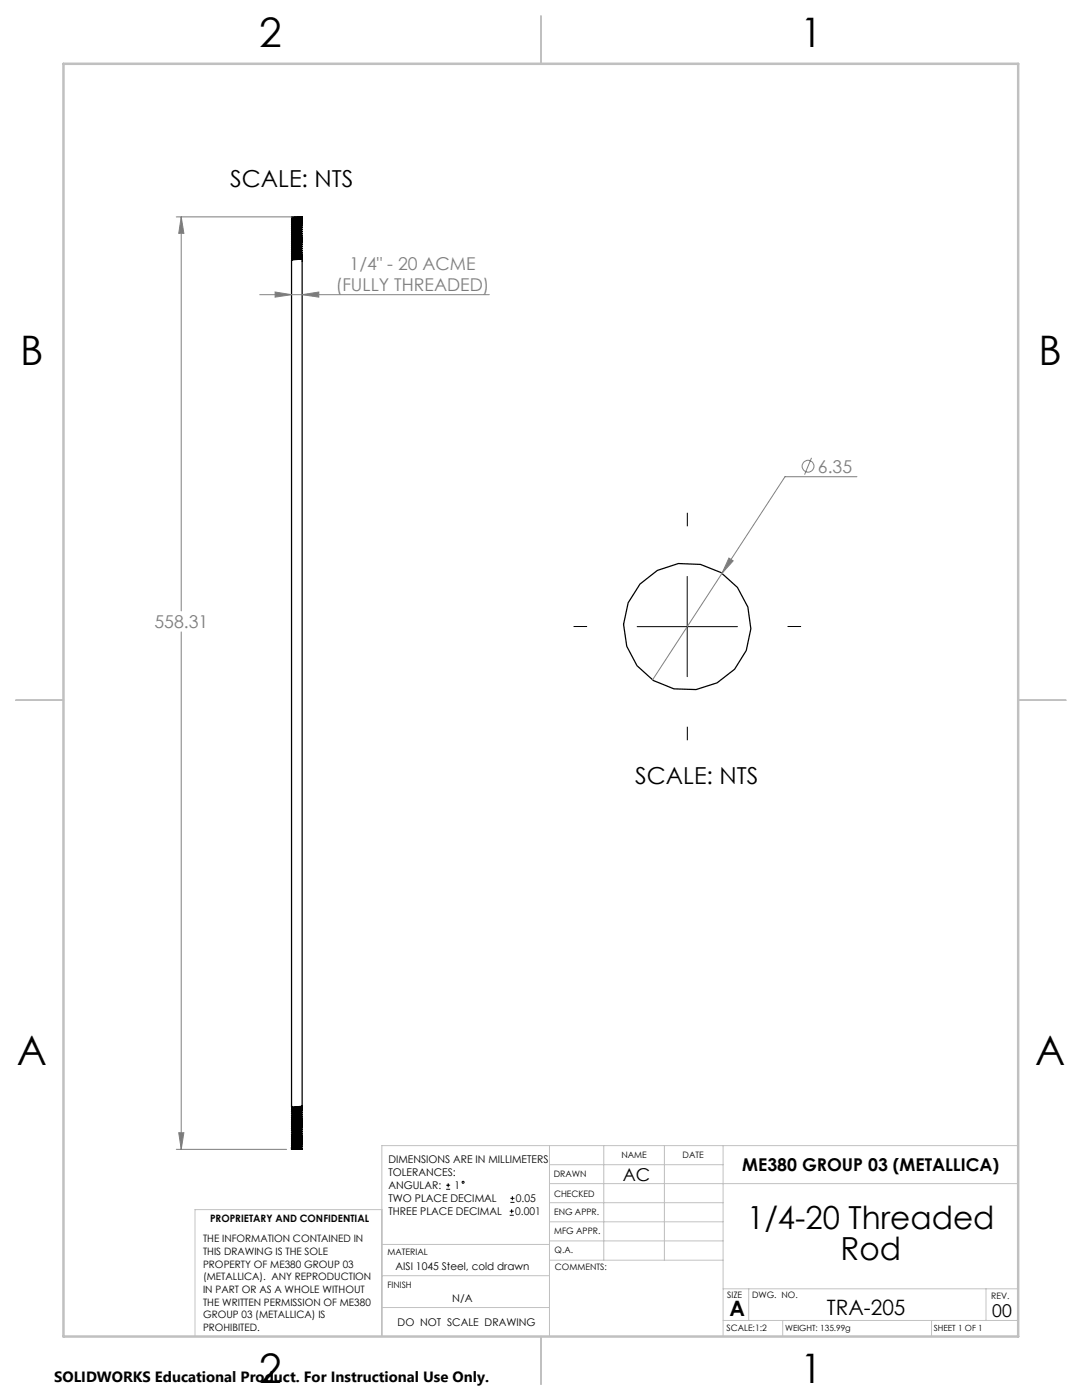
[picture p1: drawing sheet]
<svg xmlns="http://www.w3.org/2000/svg" width="216mm" height="279mm" viewBox="0 0 216 279" stroke-linecap="round" stroke-linejoin="round" font-family="sans-serif">
<g fill="none" stroke="#000" stroke-width=".25">
<path d="M58.2 43.9h.1M58.2 44.3h.1M58.2 44.7v.1M58.2 45.1v.1M58.2 45.5v.1M58.2 46h.1M58.2 46.4v.1M58.2 46.8v.1M58.2 47.2v.1M58.2 47.7h.1M58.2 48.1v.1M58.2 48.5v.1"/>
<path d="M58.2 48.9v.1M58.2 49.4h.1M58.2 49.8h.1M58.2 50.2v.1M58.2 50.6v.1M58.2 51v.1M58.2 51.5h.1M58.2 51.9v169.1M58.4 44l-.2 .3 2.1-.2-2.1 .2 .2 .1M58.4 44.4l-.2 .3 2.1-.2-2.1 .3 .2 .1M58.4 44.9l-.2 .2 2.1-.2-2.1 .3 .2 .1M58.4 45.3l-.2 .2 2.1-.2-2.1 .3 .2 .1"/>
<path d="M58.4 45.7l-.2 .3 2.1-.2-2.1 .2 .2 .1M58.4 46.1l-.2 .3 2.1-.2-2.1 .3 .2 .1M58.4 46.6l-.2 .2 2.1-.2-2.1 .3 .2 .1M58.4 47l-.2 .2 2.1-.2-2.1 .3 .2 .1M58.4 47.4l-.2 .3 2.1-.3-2.1 .3 .2 .1M58.4 47.8l-.2 .3 2.1-.2-2.1 .3 .2 .1M58.4 48.3l-.2 .2 2.1-.2-2.1 .3 .2 .1M58.4 48.7l-.2 .2 2.1-.2-2.1 .3 .2 .1M58.4 49.1l-.2 .3 2.1-.3-2.1 .3 .2 .1M58.4 49.5l-.2 .3 2.1-.2-2.1 .2 .2 .2M58.4 50l-.2 .2 2.1-.2-2.1 .3 .2 .1M58.4 50.4l-.2 .2 2.1-.2-2.1 .3 .2 .1"/>
<path d="M58.4 50.8l-.2 .2 2.1-.2-2.1 .3 .2 .1M58.4 51.2l-.2 .3 2.1-.2-2.1 .2 .2 .1M58.4 51.6l-.2 .3 2.1-.2v169.1M60 44.3l.2 .1M60 44.8l.2 .1M60 45.2l.2 .1M60 45.6l.2 .1M60 46l.2 .1M60 46.5l.2 .1M60 46.9l.2 .1M60 47.3l.2 .1M60 47.7l.2 .1"/>
<path d="M60 48.2l.2 .1M60 48.6l.2 .1M60 49l.2 .1M60 49.4l.2 .1M60 49.8l.2 .2M60 50.3l.2 .1M60 50.7l.2 .1M60 51.1l.2 .1M60 51.5l.2 .1M60 43.9l.2 .1M60.1 43.5l.2 .1-2.1 .3 .2-.3M60.1 44.2l-.3 .2-1.3 .2"/>
<path d="M60.1 44.7l-.3 .1-1.3 .2M60.1 45.1l-.3 .2-1.3 .1M60.1 45.5l-.3 .2-1.3 .1M60.1 45.9l-.3 .2-1.3 .1M60.1 46.4l-.3 .1-1.3 .2M60.1 46.8l-.3 .2-1.3 .1M60.1 47.2l-.3 .2-1.3 .1M60.1 47.6l-.3 .2-1.3 .1M60.1 48l-.3 .2-1.3 .2M60.1 48.5l-.3 .1-1.3 .2M60.1 48.9l-.3 .2-1.3 .1M60.1 49.3l-.3 .2-1.3 .1"/>
<path d="M60.1 49.7l-.3 .2-1.3 .2M60.1 50.2l-.3 .1-1.3 .2M60.1 50.6l-.3 .2-1.3 .1M60.1 51l-.3 .2-1.3 .1M60.1 51.4l-.3 .2-1.3 .2M60.1 43.8l-.3 .2-1.3 .1M60.1 43.5l-1.6 .2M60.1 43.4v.1M60.2 43.7l-.4 .2-1.4 .1M60.2 44.1l-.4 .2-1.4 .1M60.2 44.6l-.4 .1-1.4 .2M60.2 45l-.4 .2-1.4 .1"/>
<path d="M60.2 45.4l-.4 .2-1.4 .1M60.2 45.8l-.4 .2-1.4 .1M60.2 46.2l-.4 .2-1.4 .2M60.2 46.7l-.4 .1-1.4 .2M60.2 47.1l-.4 .2-1.4 .1M60.2 47.5l-.4 .2-1.4 .1M60.2 47.9l-.4 .2-1.4 .2M60.2 48.4l-.4 .1-1.4 .2M60.2 48.8l-.4 .2-1.4 .1M60.2 49.2l-.4 .2-1.4 .1M60.2 49.6l-.4 .2-1.4 .2M60.2 50.1l-.4 .1-1.4 .2"/>
<path d="M60.2 50.5l-.4 .2-1.4 .1M60.2 50.9l-.4 .2-1.4 .1M60.2 51.3l-.4 .2-1.4 .1M60.2 43.3l-.4 .2-1.4 .1M60.3 43.3v.4l-2.1 .2 .2 .1M60.3 43.3l-2.1 .2 .2 .1M60.3 43.3h-2.1v.2M58.2 221.3v.1M58.2 221.8h.1M58.2 222.2h.1M58.2 222.6v.1M58.2 223v.1"/>
<path d="M58.2 223.4v.1M58.2 223.9h.1M58.2 224.3v.1M58.2 224.7v.1M58.2 225.1v.1M58.2 225.6h.1M58.2 226v.1M58.2 226.4v.1M58.2 226.8v.1M58.2 227.3h.1M58.2 227.7v.1M58.2 228.1v.1"/>
<path d="M58.2 228.5v.1M58.2 229v.4M58.3 228.2l.2 .1M58.3 227.8l.2 .1M58.3 227.3l.2 .2M58.3 226.9l.2 .1M58.3 226.5l.2 .1M58.3 226.1l.2 .1M58.3 225.6l.2 .2M58.3 225.2l.2 .2M58.3 224.8l.2 .1M58.3 224.4l.2 .1"/>
<path d="M58.3 223.9l.2 .2M58.3 223.5l.2 .2M58.3 223.1l.2 .1M58.3 222.7l.2 .1M58.3 222.2l.2 .2M58.3 221.8l.2 .2M58.3 221.4l.2 .1M58.3 221l.2 .1M58.3 228.6l.2 .1M58.4 228.3v.1M58.4 227.9v.1M58.4 227.5v.1"/>
<path d="M58.4 227v.2M58.4 226.6v.1M58.4 226.2v.1M58.4 225.8v.1M58.4 225.4v.1M58.4 224.9v.1M58.4 224.5v.1M58.4 224.1v.1M58.4 223.7v.1M58.4 223.2v.1M58.4 222.8v.1M58.4 222.4v.1"/>
<path d="M58.4 222v.1M58.4 221.5v.2M58.4 221.1v.1M58.4 228.7v.1M58.4 229.1v.1M58.5 225.4l-.2 .1M58.5 224.5l-.2 .2M58.5 223.7l-.2 .1M58.5 222.8l-.2 .2M58.5 222l-.2 .1M58.5 221.2l-.2 .1M60 229l-1.6 .1"/>
<path d="M60 228.5l-1.5 .2M60 228.1l-1.5 .2M60 227.7l-1.5 .2M60 227.3l-1.5 .2M60 226.8l-1.5 .2M60 226.4l-1.5 .2M60 226l-1.5 .2M60 225.6l-1.5 .2M60 225.1l-1.5 .3M60 224.7l-1.5 .2M60 224.3l-1.5 .2M60 223.9l-1.5 .2"/>
<path d="M60 223.4l-1.5 .3M60 223l-1.5 .2M60 222.6l-1.5 .2M60 222.2l-1.5 .2M60 221.8l-1.5 .2M60 221.3l-1.5 .2M60 220.9l-1.5 .2M60.1 228.6l.2 .1M60.1 228.2l.2 .1M60.1 227.8l.2 .1M60.1 227.3l.2 .2M60.1 226.9l.2 .1"/>
<path d="M60.1 226.5l.2 .1M60.1 226.1l.2 .1M60.1 225.6l.2 .2M60.1 225.2l.2 .2M60.1 224.8l.2 .1M60.1 224.4l.2 .1M60.1 223.9l.2 .2M60.1 223.5l.2 .2M60.1 223.1l.2 .1M60.1 222.7l.2 .1M60.1 222.2l.2 .2M60.1 221.8l.2 .2"/>
<path d="M60.1 221.4l.2 .1M60.1 221l.2 .1M60.1 228.6l-1.6 .2-.2 .1M60.1 228.2l-1.6 .2-.2 .1M60.1 227.8l-1.6 .1-.2 .2M60.1 227.3l-1.6 .2-.2 .1M60.1 226.9l-1.6 .2-.2 .1M60.1 226.5l-1.6 .2-.2 .1M60.1 226.1l-1.6 .1-.2 .2M60.1 225.6l-1.6 .2-.2 .2M60.1 224.8l-1.6 .2-.2 .1M60.1 223.9l-1.6 .2-.2 .2"/>
<path d="M60.1 223.1l-1.6 .2-.2 .1M60.1 222.2l-1.6 .2-.2 .2M60.1 221.4l-1.6 .2-.2 .1M60.1 229l-1.6 .2-.2 .1M60.1 229l.2 .2M60.1 228.5v.1M60.1 228.1v.1M60.1 227.7v.1M60.1 227.3h.1M60.1 226.8v.1M60.1 226.4v.1M60.1 226v.1"/>
<path d="M60.1 225.6h.1M60.1 225.1v.1M60.1 224.7v.1M60.1 224.3v.1M60.1 223.9h.1M60.1 223.4v.1M60.1 223v.1M60.1 222.6v.1M60.1 222.2h.1M60.1 221.8h.1M60.1 221.3v.1M60.1 220.9v.1"/>
<path d="M60.1 229h.1M60.1 225.2l-1.6 .2M60.1 224.4l-1.6 .1M60.1 223.5l-1.6 .2M60.1 222.7l-1.6 .1M60.1 221.8l-1.6 .2M60.1 221l-1.6 .2M60.3 228.4l-.2 .1M60.3 228l-.2 .1M60.3 227.5l-.2 .2M60.3 227.1l-.2 .2M60.3 226.7l-.2 .1"/>
<path d="M60.3 226.3l-.2 .1M60.3 225.8l-.2 .2M60.3 225.4l-.2 .2M60.3 225l-.2 .1M60.3 224.6l-.2 .1M60.3 224.2l-.2 .1M60.3 223.7l-.2 .2M60.3 223.3l-.2 .1M60.3 222.9l-.2 .1M60.3 222.5l-.2 .1M60.3 222l-.2 .2M60.3 221.6l-.2 .2"/>
<path d="M60.3 221.2l-.2 .1M60.3 220.8l-.2 .1M60.3 228.8l-.2 .2M60.3 229.2l-2.1 .2M60.3 228.7l-2.1 .3M60.3 228.3l-2.1 .2M60.3 227.9l-2.1 .2M60.3 227.5l-2.1 .2M60.3 227l-2.1 .3M60.3 226.6l-2.1 .2M60.3 226.2l-2.1 .2M60.3 225.8l-2.1 .2"/>
<path d="M60.3 225.4l-2.1 .2M60.3 224.9l-2.1 .2M60.3 224.5l-2.1 .2M60.3 224.1l-2.1 .2M60.3 223.7l-2.1 .2M60.3 223.2l-2.1 .2M60.3 222.8l-2.1 .2M60.3 222.4l-2.1 .2M60.3 222l-2.1 .2M60.3 221.5l-2.1 .3M60.3 221.1l-2.1 .2M60.3 228.8l-2.1 .2 .2 .1"/>
<path d="M60.3 228.4l-2.1 .2M60.3 228l-2.1 .2M60.3 227.5l-2.1 .3M60.3 227.1l-2.1 .2M60.3 226.7l-2.1 .2M60.3 226.3l-2.1 .2M60.3 225.8l-2.1 .3M60.3 225l-2.1 .2M60.3 224.6l-2.1 .2M60.3 224.2l-2.1 .2M60.3 223.3l-2.1 .2M60.3 222.9l-2.1 .2"/>
<path d="M60.3 222.5l-2.1 .2M60.3 221.6l-2.1 .2M60.3 221.2l-2.1 .2M60.3 220.8l-2.1 .2M60.3 229.2v.2h-2.1M60.3 221.1v.1M60.3 221.5v.1M60.3 222h.1M60.3 222.4v.1M60.3 222.8v.1M60.3 223.2v.1M60.3 223.7h.1"/>
<path d="M60.3 224.1v.1M60.3 224.5v.1M60.3 224.9v.1M60.3 225.4h.1M60.3 225.8h.1M60.3 226.2v.1M60.3 226.6v.1M60.3 227v.1M60.3 227.5h.1M60.3 227.9v.1M60.3 228.3v.1M60.3 228.7v.1"/>
<circle cx="137.1" cy="125" r="12.7"/>
</g>
<g fill="none" stroke="#808080" stroke-width=".2">
<path d="M35.2 43.3h23M36.2 43.3l.5 3.3h-1zM36.2 43.3v78.6M51.8 58.8h45.8M54.9 58.3l3.3 .5-3.3 .5zM60.3 58.8l3.3-.5v1zM161.9 91.4l-1.4 3.3M171 95.1h-14.4l-26.4 40.6M145.5 111.4l.8 .5-2.2 2.5zM36.2 126.1v103.3M35.2 229.4h22M35.7 226.1h1l-.5 3.3z"/>
<circle cx="161.3" cy="93" r="1.17"/>
</g>
<g fill="none" stroke="#000" stroke-width=".2">
<path d="M137.1 115v20M127.1 125.1h20M89 237.3h.8M89 236.5h.8M89.4 236.1v.9M101.8 240h.9M101.8 239.1h.9M102.2 238.7v.8M101.7 242.5h.8M101.7 241.7h.8M102.1 241.3v.8"/>
<circle cx="92.4" cy="235.9" r=".2"/>
</g>
<path d="M137.1 105v-2.7M117.1 125h-2.7M157.1 125h2.7M137.1 145v2.7" fill="none" stroke="#000" stroke-width=".2" stroke-dasharray="15.2 1.3 1.3 1.3" stroke-linecap="butt"/>
<g fill="none" stroke="#c0c0c0" stroke-width=".2">
<path d="M109.6 228.6v38.1M109.6 232.4h34.7M109.6 236.2h93.6M120.5 228.6v22.9M132.6 228.6v22.9M144.3 228.6v38.1M203.2 228.6h-127v38.1M76.2 254.6h33.4M76.2 248.4h33.4M76.2 241.4h-37.3v25.3M109.6 251.5h34.7M109.6 240h34.7"/>
<path d="M109.6 243.8h34.7M109.6 247.7h34.7M144.3 257.2h58.9M149.4 257.2v6.3M196.7 257.2v6.3M76.2 260.9h33.4M144.3 263.5h58.9M156.2 263.5v3.2M185.9 263.5v3.2"/>
</g>
<path d="M108 3.2v9.5M3.1 139.7h9.6M203.2 139.7h9.5M108 266.7v9.6" fill="none" stroke="#c0c0c0" stroke-width=".25"/>
<path d="M12.7 12.7h190.5v254h-190.5z" fill="none" stroke="#c0c0c0" stroke-width=".5"/>
<path d="M145.5 111.4l-1.4 3 2.2-2.5zM36.2 43.3l.5 3.3h-1zM35.7 226.1h1l-.5 3.3zM54.9 58.3l3.3 .5-3.3 .5zM60.3 58.8l3.3-.5v1z" fill="#808080"/>
<g font-size="8.1">
<text x="51.7" y="9.3">2</text>
<text x="159.7" y="9.3">1</text>
<text x="4" y="72.8">B</text>
<text x="207.2" y="72.8">B</text>
<text x="3.3" y="212.5">A</text>
<text x="206.5" y="212.5">A</text>
<text x="51.7" y="276">2</text>
<text x="159.7" y="276">1</text>
</g>
<g font-size="6.3">
<text x="149.1" y="245.4">1/4-20 Threaded</text>
<text x="167.7" y="251.4">Rod</text>
</g>
<g font-size="4.7">
<text x="46" y="37.4">SCALE: NTS</text>
<text x="126.8" y="156.6">SCALE: NTS</text>
</g>
<g font-size="4.2">
<text x="145.6" y="262.7">A</text>
<text x="165" y="262.4">TRA-205</text>
</g>
<g font-size="3.5" fill="#808080">
<text x="69.8" y="53.8">1/4&quot; - 20 ACME</text>
<text x="67" y="58">(FULLY THREADED)</text>
<text x="163.2" y="94.4">6.35</text>
<text x="30.8" y="125.3">558.31</text>
</g>
<g font-size="3.5">
<text x="148.1" y="233.6">ME380 GROUP 03 (METALLICA)</text>
<text x="124.3" y="235.6">AC</text>
<text x="198" y="262.8">00</text>
</g>
<text font-size="3" x="10.8" y="275.7">SOLIDWORKS Educational Product. For Instructional Use Only.</text>
<g font-size="2.1">
<text x="77.5" y="232.2">DIMENSIONS ARE IN MILLIMETERS</text>
<text x="77.5" y="234.7">TOLERANCES:</text>
<text x="77.5" y="237.3">ANGULAR:</text>
<text x="77.5" y="239.9">TWO PLACE DECIMAL</text>
<text x="90.7" y="237.3">1</text>
<text x="102.9" y="239.9">0.05</text>
<text x="77.5" y="242.5">THREE PLACE DECIMAL</text>
<text x="102.8" y="242.5">0.001</text>
<text x="78.9" y="253.4">AISI 1045 Steel, cold drawn</text>
<text x="90.3" y="259.8">N/A</text>
<text x="79.3" y="264.6">DO NOT SCALE DRAWING</text>
</g>
<g font-size="2">
<text x="41.9" y="244">PROPRIETARY AND CONFIDENTIAL</text>
<text x="40.5" y="248">THE INFORMATION CONTAINED IN</text>
<text x="40.5" y="250.5">THIS DRAWING IS THE SOLE</text>
<text x="40.5" y="253">PROPERTY OF ME380 GROUP 03</text>
<text x="40.5" y="255.5">(METALLICA). ANY REPRODUCTION</text>
<text x="40.5" y="258.1">IN PART OR AS A WHOLE WITHOUT</text>
<text x="40.5" y="260.6">THE WRITTEN PERMISSION OF ME380</text>
<text x="40.5" y="263.1">GROUP 03 (METALLICA) IS</text>
<text x="40.5" y="265.6">PROHIBITED.</text>
</g>
<g font-size="1.8">
<text x="124" y="231.1">NAME</text>
<text x="136.2" y="231.1">DATE</text>
<text x="110.5" y="234.8">DRAWN</text>
<text x="110.5" y="238.9">CHECKED</text>
<text x="110.6" y="242.5">ENG APPR.</text>
<text x="77.3" y="250.5">MATERIAL</text>
<text x="110.6" y="246.3">MFG APPR.</text>
<text x="110.7" y="250">Q.A.</text>
<text x="77.3" y="257">FINISH</text>
<text x="110.7" y="253.5">COMMENTS:</text>
<text x="145.1" y="259">SIZE</text>
<text x="150.1" y="259.1">DWG. NO.</text>
<text x="197.8" y="259.2">REV.</text>
<text x="145" y="265.7">SCALE:1:2</text>
</g>
<g font-size="1.7">
<text x="156.7" y="265.7">WEIGHT: 135.99g</text>
<text x="186.3" y="265.7">SHEET 1 OF 1</text>
</g>
</svg>
